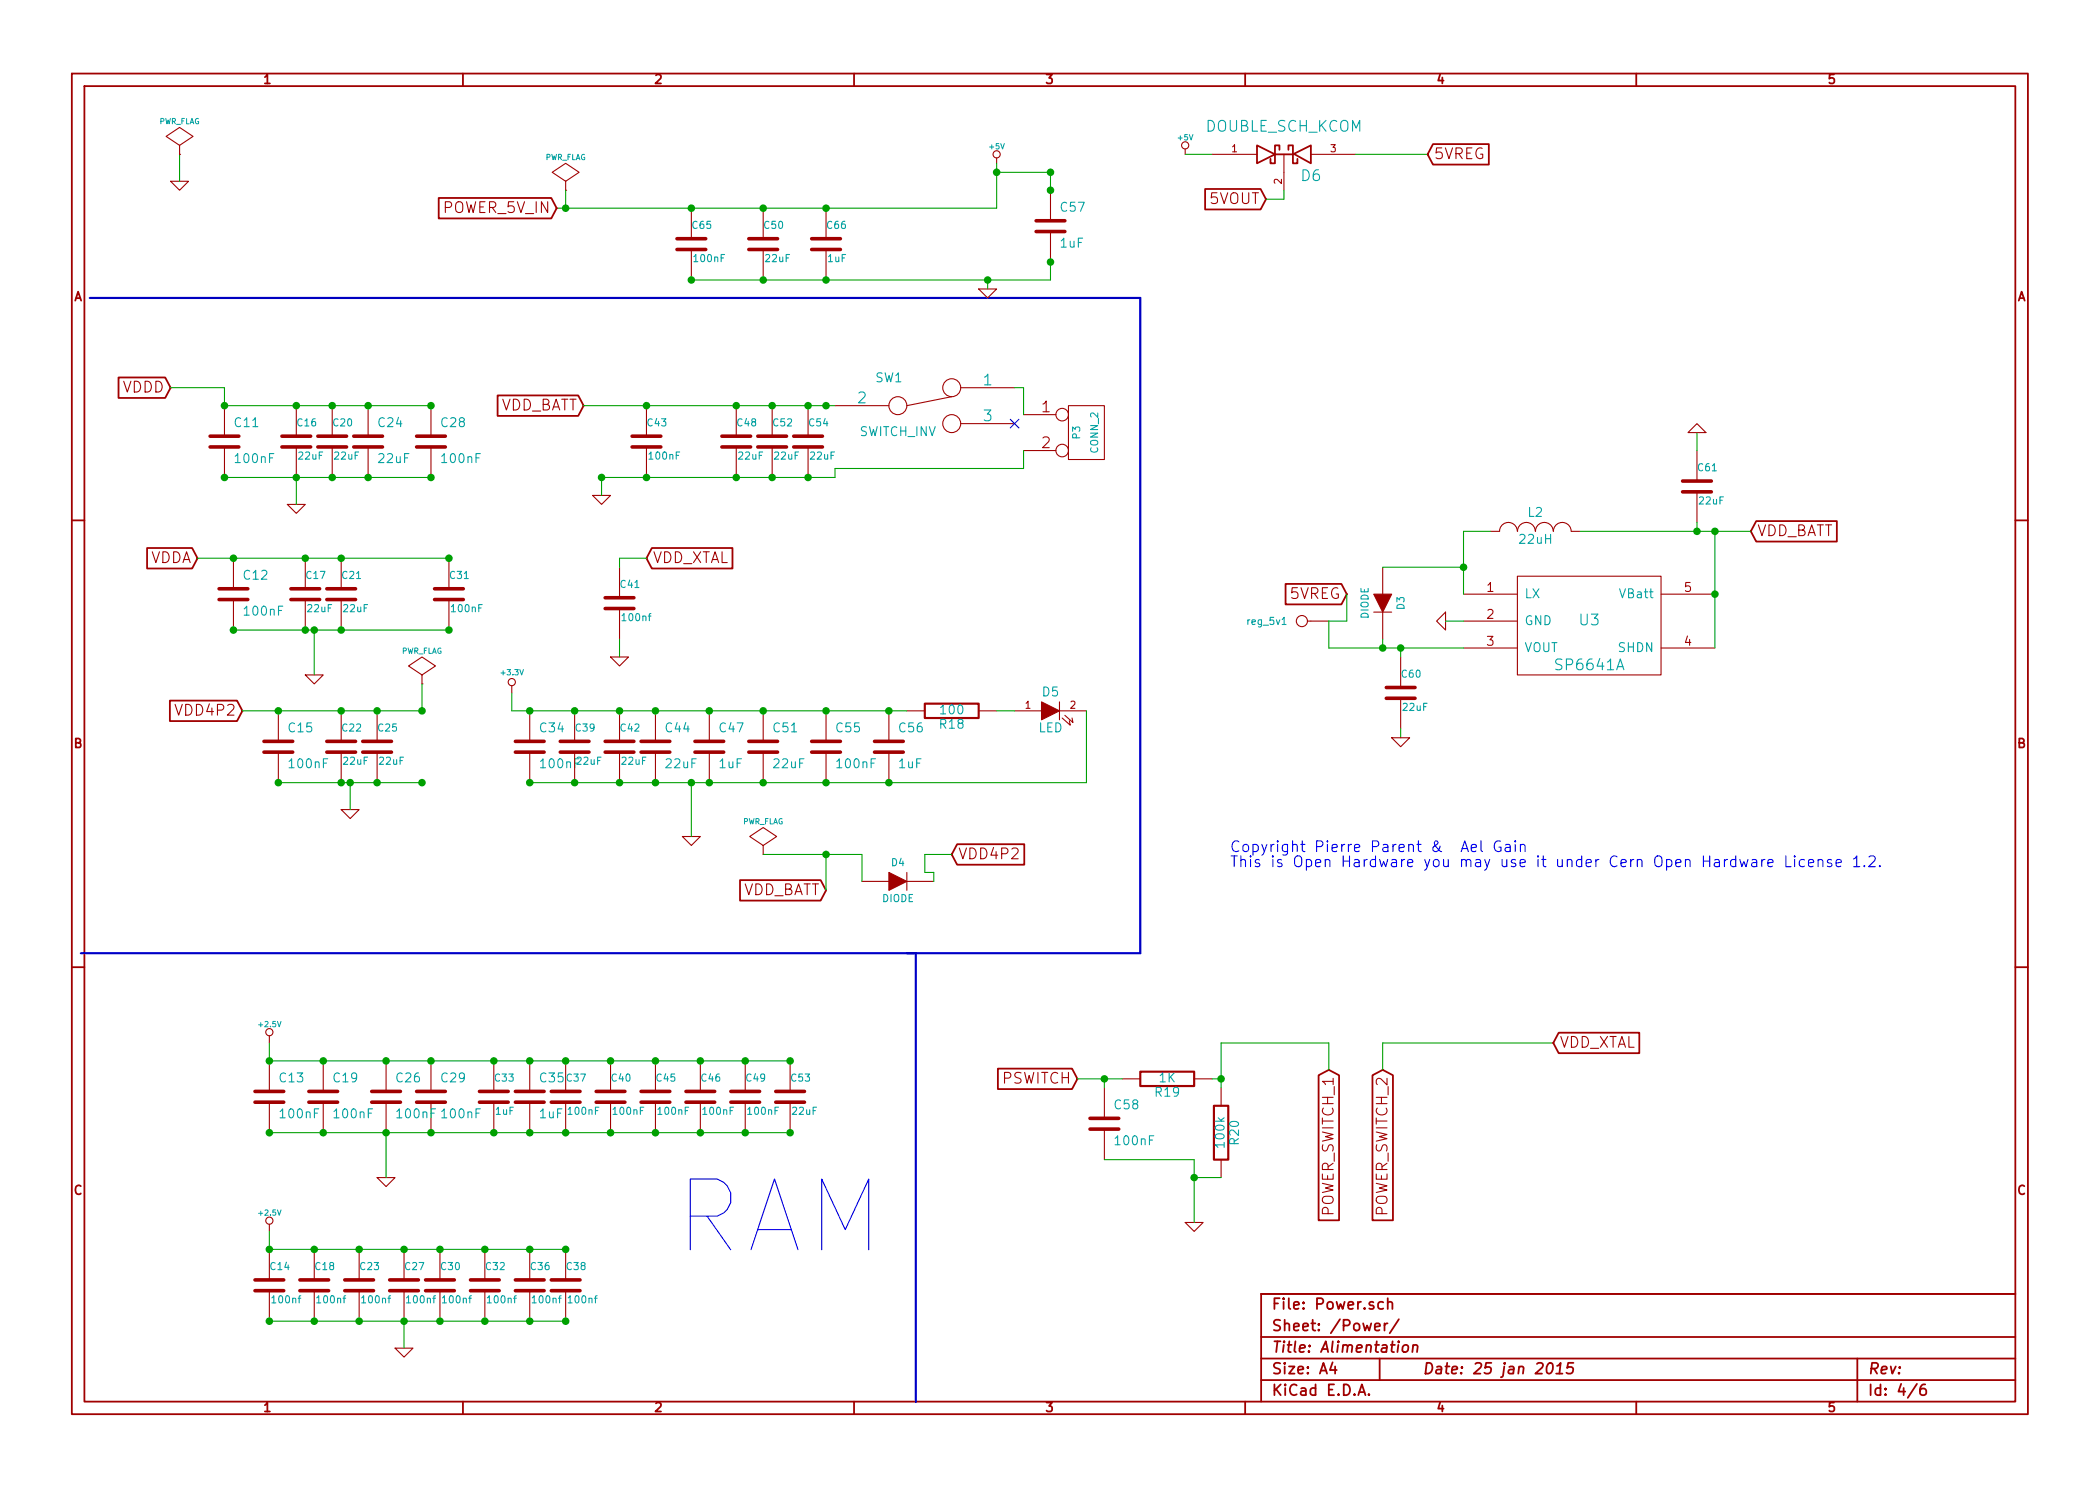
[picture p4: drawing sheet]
<svg xmlns="http://www.w3.org/2000/svg" width="297mm" height="210mm" viewBox="0 0 297 210" stroke-linecap="round" stroke-linejoin="round" font-family="sans-serif">
<g fill="none" stroke="#a00000" stroke-width=".25">
<path d="M10.2 10.4h276.6v189.7h-276.6zM11.9 12.2h273.2v186.1h-273.2zM65.5 10.4v1.8M120.8 10.4v1.8M176.1 10.4v1.8M231.4 10.4v1.8M62.1 28h15.9l.7 1.5-.7 1.4h-15.9zM170.5 26.7h7.8l.8 1.5-.8 1.4h-7.8zM177.8 20.6l2.5 1.2-2.5 1.3zM180.3 21.8h2.6l2.5-1.2v2.5l-2.3-1.3M181 21.2v-.6h-.7v2.5h-.6v-.6M182.2 21.2v-.6h.7v2.5h.6v-.6"/>
<path d="M202.7 20.4h7.9v2.9h-7.9l-.8-1.5zM16.8 53.4h6.6l.7 1.5-.7 1.4h-6.6zM70.4 56h11.4l.7 1.4-.7 1.4h-11.4zM10.2 73.6h1.7M20.8 77.5h6.4l.7 1.5-.7 1.4h-6.4zM92.2 77.5h11.4v2.9h-11.4l-.8-1.4zM248.4 73.7h11.4v2.9h-11.4l-.8-1.4zM285.1 73.6h1.7M24 99.1h9.5l.8 1.5-.8 1.4h-9.5zM181.8 82.6h7.9l.8 1.5-.8 1.4h-7.9zM135.4 119.5h9.5v2.8h-9.5l-.8-1.4zM10.2 136.8h1.7"/>
<path d="M104.7 124.5h11.4l.7 1.5-.7 1.4h-11.4zM285.1 136.8h1.7M141.1 151.2h10.5l.8 1.4-.8 1.5h-10.5zM186.5 152.1l1.5-.7 1.4 .7v20.6h-2.9zM194.1 152.1l1.5-.7 1.4 .7v20.6h-2.9zM220.5 146.1h11.4v2.9h-11.4l-.8-1.4zM65.5 198.3v1.8M120.8 198.3v1.8M176.1 198.3v1.8M178.4 189.2h106.7M178.4 195.3h106.7M178.4 192.2h106.7"/>
<path d="M188.5 192.8l-.4 1h1M188.8 193.3v1.1M192.1 197.4l.5-1.5 .5 1.5M192.3 197h.7M193.6 197.3h.1l-.1 .1-.1-.1h.1v.1M194.5 187.8l.7-.2-.1-.3-.4-.1-.2 .3v.7l.2 .1 .4-.1M195.1 192.2v3.1M195.7 184.3a.48 .48 0 0 0-.7 0l-.1 .6a.48 .48 0 0 0 .8 .2M195.8 187.2v1.1M196.3 187.2l-.3 .1-.2 .2M196.3 184.3a.38 .38 0 0 1 .7 .1v.8M196.3 183.7v1.5"/>
<path d="M197.8 190.3l-.1 1M197.8 189.8v.1h.1l-.1-.1v.1M197.9 186.7l-1.3 1.9M198.6 190.4a.38 .38 0 0 1 .6 .2l-.1 .6a.41 .41 0 0 1-.8-.2l.1-.4zM199.9 190.4a.38 .38 0 0 1 .6 .1l-.1 .8M199.9 190.3l-.1 1M219 193a.35 .35 0 0 1 .4-.2 .35 .35 0 0 1 .2 .3 .87 .87 0 0 1-.6 1.3l-.1-.1a1.14 1.14 0 0 1 .1-1.3zM220.1 194.4h.9M220.2 193.3l.6-.5-.2 1.6M222.6 192.8h-.8l-.1 .8 .2-.2 .5 .1 .1 .2-.1 .5a.62 .62 0 0 1-.8 0M231.4 198.3v1.8M262.7 192.2v6.1"/>
<path d="M271.1 195.8l-1.3 2M272.3 195.9a.62 .62 0 0 0-.7 .6v.6a.48 .48 0 0 0 .4 .3 .48 .48 0 0 0 .5-.3l-.1-.5a.48 .48 0 0 0-.7 0l-.1 .2M285.1 183.1h-106.7v15.2"/>
</g>
<g fill="none" stroke="#a00000" stroke-width=".15">
<path d="M24.1 25.6h2.6l-1.3 1.3zM25.4 21.8h.1M25.4 20.6l1.9-1.3-1.9-1.3-1.9 1.3 1.9 1.3v1.2M80 26.9h.1M80 25.6l1.9-1.2-1.9-1.3-1.9 1.3 1.9 1.2v1.3M97.8 29.5v4.3M97.8 35.3v4.3M107.9 29.5v4.3M107.9 35.3v4.3M116.8 29.5v4.3M116.8 35.3v4.3M141 22.3v.8"/>
<path d="M148.6 26.9v4.3M148.6 32.8v4.3M167.6 21.1v.7M171.4 21.8h6.4M181.6 21.8v5.1M185.4 21.8h6.4M31.7 57.4v4.3M41.9 57.4v4.3M47 57.4v4.3M52.1 57.4v4.3M61 57.4v4.3M91.4 57.4v4.3"/>
<path d="M104.1 57.4v4.3M109.2 57.4v4.3M114.3 57.4v4.3M118.1 57.4h7.6M134.6 56.1l-6.3 1.3M135.9 54.9h7.6M135.9 59.9h7.6M138.4 40.9h2.6l-1.3 1.3zM144.8 58.7h4.6M151.1 57.4h5.1v7.6h-5.1zM31.7 63.2v4.4M33 79v4.3"/>
<path d="M40.6 71.4h2.6l-1.3 1.2zM41.9 63.2v4.4M43.2 79v4.3M47 63.2v4.4M48.3 79v4.3M52.1 63.2v4.4M61 63.2v4.4M63.5 79v4.3M83.8 70.1h2.6l-1.3 1.3zM91.4 63.2v4.4M104.1 63.2v4.4M109.2 63.2v4.4"/>
<path d="M114.3 63.2v4.4M144.8 63.7h4.6M210.8 75.2h1.3a1.26 1.26 0 0 1 1.3-1.3 1.26 1.26 0 0 1 1.2 1.3 1.27 1.27 0 0 1 1.3-1.3 1.27 1.27 0 0 1 1.3 1.3M217.2 75.2a1.26 1.26 0 0 1 1.3-1.3 1.26 1.26 0 0 1 1.2 1.3M219.7 75.2a1.26 1.26 0 0 1 1.3-1.3 1.26 1.26 0 0 1 1.2 1.3h1.3M238.8 61.2l1.2-1.3 1.3 1.3zM240 63.7v4.4M240 69.6v4.3M33 84.8v4.3M43.2 95.5h2.5l-1.3 1.3zM43.2 84.8v4.3M48.3 84.8v4.3"/>
<path d="M59.7 96.8h.1M59.7 95.5l1.9-1.3-1.9-1.2-1.9 1.2 1.9 1.3v1.3M63.5 84.8v4.3M72.4 97v1M86.4 93h2.5l-1.3 1.2zM87.6 80.3v4.3M87.6 86.1v4.3M149.9 99.3v2.5M184.9 87.9h3.1M194.3 86.6h2.5M195.6 80.3v3.8M195.6 86.6v3.8"/>
<path d="M198.1 93v4.3M198.1 98.8v4.3M203.2 87.9l1.3-1.3v2.5zM207 87.9h7.6M207 84.1h7.6M207 91.7h7.6M214.6 81.5h20.3v14h-20.3zM234.9 84.1h7.7M234.9 91.7h7.7M39.4 100.6v4.3M39.4 106.4v4.3M48.3 114.5h2.5l-1.3 1.3z"/>
<path d="M48.3 100.6v4.3M48.3 106.4v4.3M53.3 100.6v4.3M53.3 106.4v4.3M74.9 100.6v4.3M74.9 106.4v4.3M81.3 100.6v4.3M81.3 106.4v4.3M87.6 100.6v4.3M87.6 106.4v4.3M92.7 100.6v4.3M92.7 106.4v4.3"/>
<path d="M96.5 118.4h2.6l-1.3 1.2zM100.3 100.6v4.3M100.3 106.4v4.3M107.9 119.6l2-1.2-2-1.3-1.9 1.3 1.9 1.2v1.3M107.9 100.6v4.3M107.9 106.4v4.3M116.8 100.6v4.3M116.8 106.4v4.3M125.7 100.6v4.3M125.7 106.4v4.3M128.3 100.6h2.5M138.4 100.6h2.6"/>
<path d="M143.5 100.6h3.8M149.9 100.6h3.8M150.2 101.6l1.2 1-.1-.6M150.6 101.2l1.2 1-.2-.6M196.8 104.4h2.6l-1.3 1.3zM107.9 120.9h.1M121.9 124.7h3.8M128.3 123.4v2.6M128.3 124.7h3.8M38.1 146.6v1M38.1 150.1v4.3M38.1 156v4.3"/>
<path d="M45.7 150.1v4.3M45.7 156v4.3M54.6 150.1v4.3M54.6 156v4.3M61 150.1v4.3M61 156v4.3M69.8 150.1v4.3M69.8 156v4.3M74.9 150.1v4.3M74.9 156v4.3M80 150.1v4.3M80 156v4.3"/>
<path d="M86.4 150.1v4.3M86.4 156v4.3M92.7 150.1v4.3M92.7 156v4.3M99.1 150.1v4.3M99.1 156v4.3M105.4 150.1v4.3M105.4 156v4.3M111.8 150.1v4.3M111.8 156v4.3M156.2 153.9v4.3M156.2 159.8v4.3"/>
<path d="M158.7 152.6h2.6M168.9 152.6h2.5M172.7 153.9v2.6M38.1 173.2v1M38.1 176.8v4.3M44.4 176.8v4.3M50.8 176.8v4.3M53.3 166.6h2.6l-1.3 1.3zM57.1 176.8v4.3M62.2 176.8v4.3M68.6 176.8v4.3M74.9 176.8v4.3"/>
<path d="M80 176.8v4.3M167.6 173h2.6l-1.3 1.2zM172.7 164.1v2.5M38.1 182.6v4.3M44.4 182.6v4.3M50.8 182.6v4.3M55.9 190.7h2.5l-1.3 1.3zM57.1 182.6v4.3M62.2 182.6v4.3M68.6 182.6v4.3M74.9 182.6v4.3M80 182.6v4.3"/>
<circle cx="141" cy="21.8" r=".51"/>
<circle cx="167.6" cy="20.6" r=".51"/>
<circle cx="127" cy="57.4" r="1.27"/>
<circle cx="134.6" cy="59.9" r="1.27"/>
<circle cx="134.6" cy="54.9" r="1.27"/>
<circle cx="150.2" cy="58.7" r=".89"/>
<circle cx="150.2" cy="63.7" r=".89"/>
<circle cx="72.4" cy="96.5" r=".51"/>
<circle cx="184.1" cy="87.9" r=".79"/>
<circle cx="38.1" cy="146" r=".51"/>
<circle cx="38.1" cy="172.7" r=".51"/>
</g>
<g fill="none" stroke="#a00000" stroke-width=".51">
<path d="M95.8 35.3h4M95.8 33.8h4M105.9 35.3h4.1M105.9 33.8h4.1M114.8 35.3h4.1M114.8 33.8h4.1M146.6 32.8h4M146.6 31.2h4M29.7 63.2h4.1M29.7 61.7h4.1M39.9 63.2h4M39.9 61.7h4"/>
<path d="M45 63.2h4M45 61.7h4M50 63.2h4.1M50 61.7h4.1M58.9 63.2h4.1M58.9 61.7h4.1M89.4 63.2h4.1M89.4 61.7h4.1M102.1 63.2h4.1M102.1 61.7h4.1M107.2 63.2h4.1M107.2 61.7h4.1"/>
<path d="M112.3 63.2h4M112.3 61.7h4M238 69.6h4.1M238 68.1h4.1M31 84.8h4.1M31 83.3h4.1M41.1 84.8h4.1M41.1 83.3h4.1M46.2 84.8h4.1M46.2 83.3h4.1M61.5 84.8h4M61.5 83.3h4"/>
<path d="M85.6 86.1h4.1M85.6 84.6h4.1M196.1 98.8h4.1M196.1 97.3h4.1M37.3 106.4h4.1M37.3 104.9h4.1M46.2 106.4h4.1M46.2 104.9h4.1M51.3 106.4h4.1M51.3 104.9h4.1M72.9 106.4h4.1M72.9 104.9h4.1"/>
<path d="M79.2 106.4h4.1M79.2 104.9h4.1M85.6 106.4h4.1M85.6 104.9h4.1M90.7 106.4h4M90.7 104.9h4M98.3 106.4h4.1M98.3 104.9h4.1M105.9 106.4h4.1M105.9 104.9h4.1M114.8 106.4h4.1M114.8 104.9h4.1"/>
<path d="M123.7 106.4h4.1M123.7 104.9h4.1M36.1 156h4M36.1 154.4h4M43.7 156h4.1M43.7 154.4h4.1M52.6 156h4M52.6 154.4h4M58.9 156h4.1M58.9 154.4h4.1M67.8 156h4.1M67.8 154.4h4.1"/>
<path d="M72.9 156h4.1M72.9 154.4h4.1M78 156h4M78 154.4h4M84.3 156h4.1M84.3 154.4h4.1M90.7 156h4M90.7 154.4h4M97 156h4.1M97 154.4h4.1M103.4 156h4M103.4 154.4h4"/>
<path d="M109.7 156h4.1M109.7 154.4h4.1M154.2 159.8h4M154.2 158.2h4M36.1 182.6h4M36.1 181.1h4M42.4 182.6h4.1M42.4 181.1h4.1M48.8 182.6h4M48.8 181.1h4M55.1 182.6h4.1M55.1 181.1h4.1"/>
<path d="M60.2 182.6h4.1M60.2 181.1h4.1M66.5 182.6h4.1M66.5 181.1h4.1M72.9 182.6h4.1M72.9 181.1h4.1M78 182.6h4M78 181.1h4"/>
</g>
<path d="M130.8 99.6h7.6v2h-7.6zM161.3 151.6h7.6v2.1h-7.6zM171.7 156.5h2v7.6h-2z" fill="none" stroke="#a00000" stroke-width=".3"/>
<g fill="#a00000" stroke="#a00000" stroke-width=".15">
<path d="M147.3 99.3l2.6 1.3-2.6 1.2z"/>
<path d="M125.7 123.4l2.6 1.3-2.6 1.3z"/>
<path d="M194.3 84.1h2.5l-1.2 2.5z"/>
</g>
<g fill="none" stroke="#00a000" stroke-width=".15">
<path d="M25.4 21.8v3.8M80 26.9v2.6M139.7 39.6v1.3M141 23.1v6.4h-62.3M141 24.4h7.6v2.5M148.6 37.1v2.5h-50.8M167.6 21.8h3.8M181.6 26.9v1.3h-2.5M191.8 21.8h10.1M24.1 54.9h7.6v2.5h29.3M82.5 57.4h35.6M143.5 54.9h1.3v3.8"/>
<path d="M27.9 79h35.6M31.7 67.6h29.3M41.9 67.6v3.8M91.4 79h-3.8v1.3M144.8 63.7v2.6h-26.7v1.3h-33v2.5M210.8 75.2h-3.8v8.9M223.5 75.2h24.1M240 61.2v2.5M240 73.9v1.3M242.6 75.2v16.5M33 89.1h30.5M44.4 89.1v6.4"/>
<path d="M59.7 96.8v3.8h-25.4M72.4 98v2.6h55.9M87.6 90.4v2.6M190.5 84.1v3.8h-2.5v3.8h19M195.6 90.4v1.3M195.6 80.3h11.4M198.1 91.7v1.3M204.5 87.9h2.5M39.4 110.7h20.3M49.5 110.7v3.8M97.8 110.7v7.7M141 100.6h2.5"/>
<path d="M153.7 100.6v10.1h-78.8M198.1 103.1v1.3M107.9 120.9h14v3.8M116.8 120.9v5.1M134.6 120.9h-3.8v2.5h1.3v1.3M38.1 147.6v2.5h73.7M152.4 152.6h6.3M156.2 152.6v1.3M171.4 152.6h1.3M188 151.4v-3.8h-15.3v6.3M219.7 147.6h-24.1v3.8M38.1 174.2v2.6h41.9"/>
<path d="M38.1 160.3h73.7M54.6 160.3v6.3M156.2 164.1h12.7v8.9M168.9 166.6h3.8M38.1 186.9h41.9M57.1 186.9v3.8"/>
</g>
<g fill="#00a000" stroke="#00a000" stroke-width=".25">
<circle cx="39.4" cy="110.7" r=".41"/>
<circle cx="59.7" cy="110.7" r=".41"/>
<circle cx="59.7" cy="100.6" r=".41"/>
<circle cx="49.5" cy="110.7" r=".41"/>
<circle cx="172.7" cy="152.6" r=".41"/>
<circle cx="168.9" cy="166.6" r=".41"/>
<circle cx="54.6" cy="160.3" r=".41"/>
<circle cx="54.6" cy="150.1" r=".41"/>
<circle cx="97.8" cy="110.7" r=".41"/>
<circle cx="43.2" cy="79" r=".41"/>
<circle cx="33" cy="79" r=".41"/>
<circle cx="52.1" cy="67.6" r=".41"/>
<circle cx="41.9" cy="67.6" r=".41"/>
<circle cx="31.7" cy="67.6" r=".41"/>
<circle cx="107.9" cy="29.5" r=".41"/>
<circle cx="41.9" cy="57.4" r=".41"/>
<circle cx="52.1" cy="57.4" r=".41"/>
<circle cx="31.7" cy="57.4" r=".41"/>
<circle cx="33" cy="89.1" r=".41"/>
<circle cx="43.2" cy="89.1" r=".41"/>
<circle cx="74.9" cy="100.6" r=".41"/>
<circle cx="74.9" cy="110.7" r=".41"/>
<circle cx="45.7" cy="150.1" r=".41"/>
<circle cx="61" cy="150.1" r=".41"/>
<circle cx="45.7" cy="160.3" r=".41"/>
<circle cx="61" cy="160.3" r=".41"/>
<circle cx="92.7" cy="100.6" r=".41"/>
<circle cx="92.7" cy="110.7" r=".41"/>
<circle cx="100.3" cy="110.7" r=".41"/>
<circle cx="100.3" cy="100.6" r=".41"/>
<circle cx="156.2" cy="152.6" r=".41"/>
<circle cx="39.4" cy="100.6" r=".41"/>
<circle cx="80" cy="150.1" r=".41"/>
<circle cx="86.4" cy="150.1" r=".41"/>
<circle cx="92.7" cy="150.1" r=".41"/>
<circle cx="99.1" cy="150.1" r=".41"/>
<circle cx="80" cy="160.3" r=".41"/>
<circle cx="86.4" cy="160.3" r=".41"/>
<circle cx="92.7" cy="160.3" r=".41"/>
<circle cx="99.1" cy="160.3" r=".41"/>
<circle cx="105.4" cy="160.3" r=".41"/>
<circle cx="105.4" cy="150.1" r=".41"/>
<circle cx="141" cy="24.4" r=".41"/>
<circle cx="63.5" cy="79" r=".41"/>
<circle cx="63.5" cy="89.1" r=".41"/>
<circle cx="61" cy="67.6" r=".41"/>
<circle cx="61" cy="57.4" r=".41"/>
<circle cx="107.9" cy="100.6" r=".41"/>
<circle cx="116.8" cy="100.6" r=".41"/>
<circle cx="125.7" cy="100.6" r=".41"/>
<circle cx="125.7" cy="110.7" r=".41"/>
<circle cx="116.8" cy="110.7" r=".41"/>
<circle cx="107.9" cy="110.7" r=".41"/>
<circle cx="85.1" cy="67.6" r=".41"/>
<circle cx="91.4" cy="67.6" r=".41"/>
<circle cx="91.4" cy="57.4" r=".41"/>
<circle cx="104.1" cy="67.6" r=".41"/>
<circle cx="104.1" cy="57.4" r=".41"/>
<circle cx="48.3" cy="89.1" r=".41"/>
<circle cx="48.3" cy="79" r=".41"/>
<circle cx="47" cy="67.6" r=".41"/>
<circle cx="47" cy="57.4" r=".41"/>
<circle cx="48.3" cy="100.6" r=".41"/>
<circle cx="53.3" cy="100.6" r=".41"/>
<circle cx="48.3" cy="110.7" r=".41"/>
<circle cx="53.3" cy="110.7" r=".41"/>
<circle cx="109.2" cy="57.4" r=".41"/>
<circle cx="109.2" cy="67.6" r=".41"/>
<circle cx="81.3" cy="110.7" r=".41"/>
<circle cx="81.3" cy="100.6" r=".41"/>
<circle cx="107.9" cy="39.6" r=".41"/>
<circle cx="148.6" cy="24.4" r=".41"/>
<circle cx="148.6" cy="37.1" r=".41"/>
<circle cx="148.6" cy="26.9" r=".41"/>
<circle cx="87.6" cy="100.6" r=".41"/>
<circle cx="87.6" cy="110.7" r=".41"/>
<circle cx="116.8" cy="120.9" r=".41"/>
<circle cx="74.9" cy="150.1" r=".41"/>
<circle cx="74.9" cy="160.3" r=".41"/>
<circle cx="69.8" cy="150.1" r=".41"/>
<circle cx="69.8" cy="160.3" r=".41"/>
<circle cx="114.3" cy="67.6" r=".41"/>
<circle cx="114.3" cy="57.4" r=".41"/>
<circle cx="111.8" cy="150.1" r=".41"/>
<circle cx="111.8" cy="160.3" r=".41"/>
<circle cx="80" cy="29.5" r=".41"/>
<circle cx="44.4" cy="176.8" r=".41"/>
<circle cx="50.8" cy="176.8" r=".41"/>
<circle cx="38.1" cy="176.8" r=".41"/>
<circle cx="57.1" cy="176.8" r=".41"/>
<circle cx="62.2" cy="176.8" r=".41"/>
<circle cx="68.6" cy="176.8" r=".41"/>
<circle cx="74.9" cy="176.8" r=".41"/>
<circle cx="80" cy="176.8" r=".41"/>
<circle cx="38.1" cy="186.9" r=".41"/>
<circle cx="44.4" cy="186.9" r=".41"/>
<circle cx="50.8" cy="186.9" r=".41"/>
<circle cx="57.1" cy="186.9" r=".41"/>
<circle cx="62.2" cy="186.9" r=".41"/>
<circle cx="68.6" cy="186.9" r=".41"/>
<circle cx="74.9" cy="186.9" r=".41"/>
<circle cx="80" cy="186.9" r=".41"/>
<circle cx="38.1" cy="150.1" r=".41"/>
<circle cx="38.1" cy="160.3" r=".41"/>
<circle cx="44.4" cy="89.1" r=".41"/>
<circle cx="116.8" cy="57.4" r=".41"/>
<circle cx="139.7" cy="39.6" r=".41"/>
<circle cx="198.1" cy="91.7" r=".41"/>
<circle cx="242.6" cy="75.2" r=".41"/>
<circle cx="207" cy="80.3" r=".41"/>
<circle cx="195.6" cy="91.7" r=".41"/>
<circle cx="240" cy="75.2" r=".41"/>
<circle cx="242.6" cy="84.1" r=".41"/>
<circle cx="97.8" cy="29.5" r=".41"/>
<circle cx="97.8" cy="39.6" r=".41"/>
<circle cx="116.8" cy="29.5" r=".41"/>
<circle cx="116.8" cy="39.6" r=".41"/>
</g>
<path d="M181.4 88.4h.5" fill="none" stroke="#00a0a0" stroke-width=".15"/>
<path d="M12.7 42.2h148.6v92.7h-149.9M129.5 134.9v63.5" fill="none" stroke="#0000c0" stroke-width=".3"/>
<path d="M142.9 59.3l1.2 1.2M144.1 59.3l-1.2 1.2" fill="none" stroke="#0000c0" stroke-width=".15"/>
<g fill="none" stroke="#00f" stroke-width=".15">
<path d="M208.1 120l.7-.1v-.3l-.5-.1-.2 .2 .1 .7 .1 .1 .5-.1M209.5 119v1.3l.2 .2M212.2 119a.71 .71 0 0 0-.8 .3 .71 .71 0 0 0 0 .8 .56 .56 0 0 0 .9 .3v-.5h-.3M213 119.6l.1-.1 .4 .1 .1 .9M213.6 119.9h-.5a.3 .3 0 0 0-.2 .3 .3 .3 0 0 0 .2 .3l.5-.1M214.3 119h-.1l.1 .1 .1-.1h-.1v.1M214.3 119.5v1M215.1 119.6a.38 .38 0 0 1 .6 .1v.8M215.1 119.5v1M249.6 121.6l-.2 .1-.2 .2M250.1 122.1l.7-.1-.1-.3-.4-.1-.2 .2v.7l.2 .1 .4-.1M252.6 121.1v1.5h.7"/>
<path d="M253.8 121.1v.1v.1l.1-.1-.1-.1v.2M253.8 121.6v1M255.2 121.7a.48 .48 0 0 0-.6 .1l-.1 .5a.48 .48 0 0 0 .7 .2M255.8 122.1l.7-.1v-.3l-.5-.1-.2 .2 .1 .7 .1 .1 .5-.1M257.2 121.8a.38 .38 0 0 1 .6 0v.8M257.2 121.6v1M259.1 121.7l-.4-.1-.2 .2v.2l.6 .2v.1v.2l-.2 .1-.4-.1M259.7 122.1l.8-.1-.1-.3-.5-.1-.2 .2 .1 .7 .1 .1 .5-.1M262.2 121.5l.4-.4v1.5M262.2 122.6h.9M263.7 122.5h.1l-.1 .1-.1-.1h.1v.1M264.4 121.3l.2-.2h.3l.3 .2 .1 .2-.1 .3-.9 .8h1"/>
<path d="M265.9 122.5h.1l-.1 .1-.1-.1h.1v.1"/>
</g>
<text font-size="13.9" fill="#00f" x="95.2" y="177.8">RAM</text>
<g font-size="2.1" fill="#00a0a0">
<text x="170.5" y="18.7">DOUBLE_SCH_KCOM</text>
<text x="184.1" y="25.7">D6</text>
<text x="121.3" y="57.1">2</text>
<text x="139.1" y="54.6">1</text>
<text x="139.1" y="59.7">3</text>
<text x="223.4" y="88.6">U3</text>
<text x="220.2" y="94.9">SP6641A</text>
</g>
<g font-size="2.1" fill="#a00000">
<text x="202.8" y="22.6">5VREG</text>
<text x="171.1" y="29">5VOUT</text>
<text x="62.7" y="30.2">POWER_5V_IN</text>
<text x="17.2" y="55.6">VDDD</text>
<text x="70.3" y="58.2">VDD_BATT</text>
<text x="147.4" y="58.4">1</text>
<text x="147.4" y="63.5">2</text>
<text x="248.6" y="75.9">VDD_BATT</text>
<text x="21" y="79.8">VDDA</text>
<text x="92.4" y="79.8">VDD_XTAL</text>
<text x="182.4" y="84.8">5VREG</text>
<text x="25.1" y="101.3">VDD4P2</text>
<text x="135.5" y="121.7">VDD4P2</text>
<text x="104.6" y="126.7">VDD_BATT</text>
<text x="220.6" y="148.3">VDD_XTAL</text>
<text x="141.7" y="153.4">PSWITCH</text>
<text x="188.7" y="172.2" transform="rotate(-90 188.7 172.2)">POWER_SWITCH_1</text>
<text x="196.3" y="172.2" transform="rotate(-90 196.3 172.2)">POWER_SWITCH_2</text>
<text x="179.9" y="185.4">File: Power.sch</text>
<text x="179.9" y="191.5">Title: Alimentation</text>
<text x="179.9" y="188.4">Sheet: /Power/</text>
<text x="179.9" y="197.6">KiCad E.D.A.</text>
<text x="179.9" y="194.5">Size: A4</text>
<text x="201.2" y="194.5">Date: 25 jan 2015</text>
<text x="264.2" y="194.5">Rev:</text>
<text x="264.2" y="197.6">Id: 4/6</text>
</g>
<g font-size="2.1" fill="#00f">
<text x="174" y="120.6">Copyright Pierre Parent &amp; Ael Gain</text>
<text x="174" y="122.8">This is Open Hardware you may use it under Cern Open Hardware License 1.2.</text>
</g>
<g font-size="1.8" fill="#a00000">
<text x="37.3" y="11.9">1</text>
<text x="92.7" y="11.9">2</text>
<text x="148" y="11.9">3</text>
<text x="203.3" y="11.9">4</text>
<text x="258.6" y="11.9">5</text>
<text x="10.4" y="42.7">A</text>
<text x="285.3" y="42.7">A</text>
<text x="210.3" y="83.8">1</text>
<text x="238.3" y="83.8">5</text>
<text x="210.3" y="87.6">2</text>
<text x="210.3" y="91.4">3</text>
<text x="238.3" y="91.4">4</text>
<text x="10.4" y="105.9">B</text>
<text x="285.3" y="105.9">B</text>
<text x="10.4" y="169.1">C</text>
<text x="285.3" y="169.1">C</text>
<text x="37.3" y="199.8">1</text>
<text x="92.7" y="199.8">2</text>
<text x="148" y="199.8">3</text>
<text x="203.3" y="199.8">4</text>
<text x="258.6" y="199.8">5</text>
</g>
<g font-size="1.8" fill="#00a0a0">
<text x="150" y="35.1">1uF</text>
<text x="150.1" y="30">C57</text>
<text x="123.8" y="54.1">SW1</text>
<text x="33.2" y="60.5">C11</text>
<text x="33.4" y="65.6">100nF</text>
<text x="53.6" y="60.5">C24</text>
<text x="53.6" y="65.6">22uF</text>
<text x="62.5" y="60.5">C28</text>
<text x="62.6" y="65.6">100nF</text>
<text x="121.6" y="61.8">SWITCH_INV</text>
<text x="215" y="77">22uH</text>
<text x="216.2" y="73.2">L2</text>
<text x="34.5" y="82.1">C12</text>
<text x="34.7" y="87.2">100nF</text>
<text x="215.6" y="84.7">LX</text>
<text x="215.6" y="88.5">GND</text>
<text x="229.3" y="84.7">VBatt</text>
<text x="215.6" y="92.3">VOUT</text>
<text x="228.9" y="92.3">SHDN</text>
<text x="133.1" y="101.1">100</text>
<text x="147.5" y="98.6">D5</text>
<text x="40.9" y="103.7">C15</text>
<text x="76.4" y="103.7">C34</text>
<text x="94.2" y="103.7">C44</text>
<text x="101.8" y="103.7">C47</text>
<text x="109.4" y="103.7">C51</text>
<text x="118.3" y="103.7">C55</text>
<text x="127.2" y="103.7">C56</text>
<text x="133" y="103.2">R18</text>
<text x="146.8" y="103.7">LED</text>
<text x="41" y="108.8">100nF</text>
<text x="76.6" y="108.8">100nF</text>
<text x="94.3" y="108.8">22uF</text>
<text x="101.8" y="108.8">1uF</text>
<text x="109.5" y="108.8">22uF</text>
<text x="118.5" y="108.8">100nF</text>
<text x="127.2" y="108.8">1uF</text>
<text x="39.6" y="153.2">C13</text>
<text x="47.2" y="153.2">C19</text>
<text x="56.1" y="153.2">C26</text>
<text x="62.5" y="153.2">C29</text>
<text x="76.4" y="153.2">C35</text>
<text x="163.5" y="155.2">R19</text>
<text x="164" y="153.2">1K</text>
<text x="39.8" y="158.3">100nF</text>
<text x="47.4" y="158.3">100nF</text>
<text x="56.3" y="158.3">100nF</text>
<text x="62.6" y="158.3">100nF</text>
<text x="76.4" y="158.3">1uF</text>
<text x="157.7" y="157">C58</text>
<text x="175.3" y="161.9" transform="rotate(-90 175.3 161.9)">R20</text>
<text x="157.9" y="162.1">100nF</text>
<text x="173.3" y="162.2" transform="rotate(-90 173.3 162.2)">100k</text>
</g>
<g font-size="1.4" fill="#a00000">
<text x="174.2" y="21.6">1</text>
<text x="188.2" y="21.6">3</text>
<text x="181.4" y="26" transform="rotate(-90 181.4 26)">2</text>
<text x="145" y="100.3">1</text>
<text x="151.4" y="100.3">2</text>
</g>
<g font-size="1.4" fill="#00a0a0">
<text x="98" y="32.4">C65</text>
<text x="108.1" y="32.4">C50</text>
<text x="117" y="32.4">C66</text>
<text x="98.2" y="37.1">100nF</text>
<text x="108.3" y="37.1">22uF</text>
<text x="117.1" y="37.1">1uF</text>
<text x="42.1" y="60.4">C16</text>
<text x="42.3" y="65.1">22uF</text>
<text x="47.2" y="60.4">C20</text>
<text x="47.3" y="65.1">22uF</text>
<text x="91.6" y="60.4">C43</text>
<text x="91.9" y="65.1">100nF</text>
<text x="104.3" y="60.4">C48</text>
<text x="104.5" y="65.1">22uF</text>
<text x="109.4" y="60.4">C52</text>
<text x="109.6" y="65.1">22uF</text>
<text x="114.5" y="60.4">C54</text>
<text x="114.7" y="65.1">22uF</text>
<text x="152.8" y="62.1" transform="rotate(-90 152.8 62.1)">P3</text>
<text x="155.4" y="64.1" transform="rotate(-90 155.4 64.1)">CONN_2</text>
<text x="240.2" y="66.7">C61</text>
<text x="240.4" y="71.4">22uF</text>
<text x="43.4" y="82">C17</text>
<text x="48.4" y="82">C21</text>
<text x="63.7" y="82">C31</text>
<text x="87.8" y="83.2">C41</text>
<text x="43.5" y="86.7">22uF</text>
<text x="48.6" y="86.7">22uF</text>
<text x="64" y="86.7">100nF</text>
<text x="88.1" y="87.9">100nf</text>
<text x="176.5" y="88.5">reg_5v1</text>
<text x="193.6" y="87.6" transform="rotate(-90 193.6 87.6)">DIODE</text>
<text x="198.7" y="86.2" transform="rotate(-90 198.7 86.2)">D3</text>
<text x="198.3" y="95.9">C60</text>
<text x="198.5" y="100.6">22uF</text>
<text x="48.4" y="103.6">C22</text>
<text x="53.5" y="103.6">C25</text>
<text x="81.5" y="103.6">C39</text>
<text x="87.8" y="103.6">C42</text>
<text x="48.6" y="108.2">22uF</text>
<text x="53.7" y="108.2">22uF</text>
<text x="81.6" y="108.2">22uF</text>
<text x="88" y="108.2">22uF</text>
<text x="126.1" y="122.6">D4</text>
<text x="124.8" y="127.7">DIODE</text>
<text x="70" y="153.1">C33</text>
<text x="80.2" y="153.1">C37</text>
<text x="86.5" y="153.1">C40</text>
<text x="92.9" y="153.1">C45</text>
<text x="99.2" y="153.1">C46</text>
<text x="105.6" y="153.1">C49</text>
<text x="111.9" y="153.1">C53</text>
<text x="70.1" y="157.8">1uF</text>
<text x="80.5" y="157.8">100nF</text>
<text x="86.8" y="157.8">100nF</text>
<text x="93.2" y="157.8">100nF</text>
<text x="99.5" y="157.8">100nF</text>
<text x="105.9" y="157.8">100nF</text>
<text x="112.1" y="157.8">22uF</text>
<text x="38.3" y="179.8">C14</text>
<text x="44.6" y="179.8">C18</text>
<text x="51" y="179.8">C23</text>
<text x="57.3" y="179.8">C27</text>
<text x="62.4" y="179.8">C30</text>
<text x="68.8" y="179.8">C32</text>
<text x="75.1" y="179.8">C36</text>
<text x="80.2" y="179.8">C38</text>
<text x="38.6" y="184.4">100nf</text>
<text x="44.9" y="184.4">100nf</text>
<text x="51.3" y="184.4">100nf</text>
<text x="57.6" y="184.4">100nf</text>
<text x="62.7" y="184.4">100nf</text>
<text x="69.1" y="184.4">100nf</text>
<text x="75.4" y="184.4">100nf</text>
<text x="80.5" y="184.4">100nf</text>
</g>
<g font-size="1.1" fill="#00a0a0">
<text x="22.4" y="17.6">PWR_FLAG</text>
<text x="77" y="22.7">PWR_FLAG</text>
<text x="140" y="21.2">+5V</text>
<text x="166.7" y="19.9">+5V</text>
<text x="56.7" y="92.5">PWR_FLAG</text>
<text x="71" y="95.6">+3.3V</text>
<text x="105" y="116.7">PWR_FLAG</text>
<text x="36.7" y="145.4">+2.5V</text>
<text x="36.7" y="172">+2.5V</text>
</g>
</svg>
